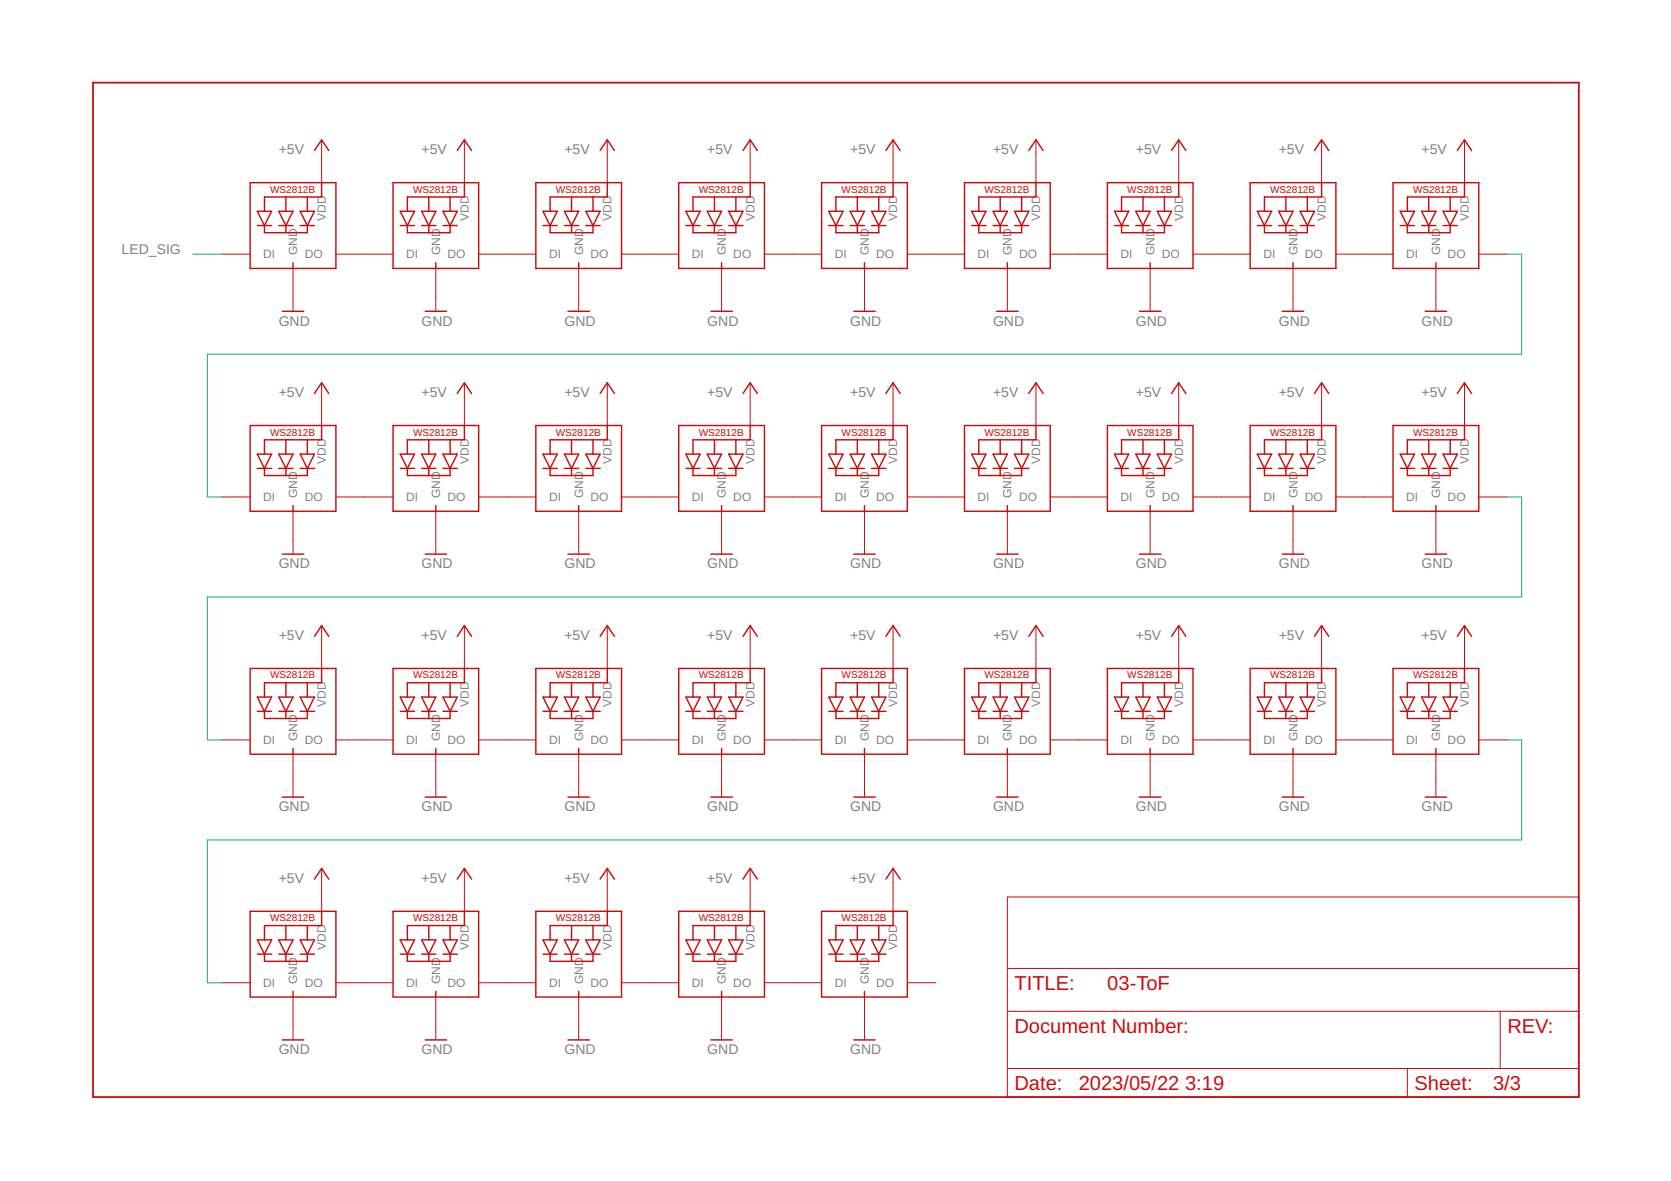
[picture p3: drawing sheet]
<svg xmlns="http://www.w3.org/2000/svg" width="297mm" height="210mm" viewBox="0 0 297 210" stroke-linecap="round" stroke-linejoin="round" font-family="sans-serif">
<path d="M16.5 14.7h264.1v180.3h-264.1z" fill="none" stroke="#c90d0c" stroke-width=".32"/>
<g fill="none" stroke="#c90d0c" stroke-width=".18">
<path d="M57.2 24.8v7.7M82.5 24.8v7.7M107.9 24.8v7.7M133.3 24.8v7.7M158.7 24.8v7.7M184.1 24.8v7.7M209.5 24.8v7.7M234.9 24.8v7.7M260.3 24.8v7.7M39.4 45.2h5.1M52.1 47.7v7.6M59.7 45.2h10.2"/>
<path d="M77.5 47.7v7.6M85.1 45.2h10.1M102.9 47.7v7.6M110.5 45.2h10.1M128.3 47.7v7.6M135.9 45.2h10.1M153.7 47.7v7.6M161.3 45.2h10.1M179.1 47.7v7.6M186.7 45.2h10.1M204.4 47.7v7.6M212.1 45.2h10.1"/>
<path d="M229.8 47.7v7.6M237.5 45.2h10.1M255.2 47.7v7.6M262.9 45.2h5M57.2 68v7.6M82.5 68v7.6M107.9 68v7.6M133.3 68v7.6M158.7 68v7.6M184.1 68v7.6M209.5 68v7.6M234.9 68v7.6"/>
<path d="M260.3 68v7.6M39.4 88.3h5.1M52.1 90.9v7.6M59.7 88.3h10.2M77.5 90.9v7.6M85.1 88.3h10.1M102.9 90.9v7.6M110.5 88.3h10.1M128.3 90.9v7.6M135.9 88.3h10.1M153.7 90.9v7.6M161.3 88.3h10.1"/>
<path d="M179.1 90.9v7.6M186.7 88.3h10.1M204.4 90.9v7.6M212.1 88.3h10.1M229.8 90.9v7.6M237.5 88.3h10.1M255.2 90.9v7.6M262.9 88.3h5M57.2 111.2v7.6M82.5 111.2v7.6M107.9 111.2v7.6M133.3 111.2v7.6"/>
<path d="M158.7 111.2v7.6M184.1 111.2v7.6M209.5 111.2v7.6M234.9 111.2v7.6M260.3 111.2v7.6M39.4 131.5h5.1M52.1 134v7.7M59.7 131.5h10.2M77.5 134v7.7M85.1 131.5h10.1M102.9 134v7.7M110.5 131.5h10.1"/>
<path d="M128.3 134v7.7M135.9 131.5h10.1M153.7 134v7.7M161.3 131.5h10.1M179.1 134v7.7M186.7 131.5h10.1M204.4 134v7.7M212.1 131.5h10.1M229.8 134v7.7M237.5 131.5h10.1M255.2 134v7.7M262.9 131.5h5"/>
<path d="M57.2 154.3v7.7M82.5 154.3v7.7M107.9 154.3v7.7M133.3 154.3v7.7M158.7 154.3v7.7M179.1 159.4h101.5v35.6h-101.5zM39.4 174.7h5.1M52.1 177.2v7.6M59.7 174.7h10.2M77.5 177.2v7.6M85.1 174.7h10.1M102.9 177.2v7.6"/>
<path d="M110.5 174.7h10.1M128.3 177.2v7.6M135.9 174.7h10.1M153.7 177.2v7.6M161.3 174.7h5.1M179.1 179.7h101.5M179.1 172.1h101.5M266.7 179.7v10.2M179.1 189.9h101.5M250.2 189.9v5.1"/>
</g>
<g fill="none" stroke="#c90d0c" stroke-width=".25">
<path d="M44.5 32.5h15.2v15.2h-15.2zM45.7 37.5h2.6l-1.3 2.6zM49.6 37.5h2.5l-1.3 2.6zM50.8 35v2.5M53.4 37.5h2.5l-1.3 2.6zM54.6 35v2.5M55.9 26.8l1.3-2 1.2 2M57.2 32.5v2.5h-10.2v2.5M69.9 32.5h15.2v15.2h-15.2zM71.1 37.5h2.6l-1.3 2.6zM75 37.5h2.5l-1.3 2.6zM76.2 35v2.5"/>
<path d="M78.7 37.5h2.6l-1.3 2.6zM80 35v2.5M81.3 26.8l1.2-2 1.3 2M82.5 32.5v2.5h-10.1v2.5M95.2 32.5h15.3v15.2h-15.3zM96.5 37.5h2.6l-1.3 2.6zM100.3 37.5h2.6l-1.3 2.6zM101.6 35v2.5M104.1 37.5h2.6l-1.3 2.6zM105.4 35v2.5M106.7 26.8l1.2-2 1.3 2M107.9 32.5v2.5h-10.1v2.5"/>
<path d="M120.6 32.5h15.3v15.2h-15.3zM121.9 37.5h2.6l-1.3 2.6zM125.7 37.5h2.6l-1.3 2.6zM127 35v2.5M129.5 37.5h2.6l-1.3 2.6zM130.8 35v2.5M132.1 26.8l1.2-2 1.3 2M133.3 32.5v2.5h-10.1v2.5M146 32.5h15.3v15.2h-15.3zM147.3 37.5h2.6l-1.3 2.6zM151.1 37.5h2.6l-1.3 2.6zM152.4 35v2.5"/>
<path d="M154.9 37.5h2.6l-1.3 2.6zM156.2 35v2.5M157.5 26.8l1.2-2 1.3 2M158.7 32.5v2.5h-10.1v2.5M171.4 32.5h15.3v15.2h-15.3zM172.7 37.5h2.6l-1.3 2.6zM176.5 37.5h2.6l-1.3 2.6zM177.8 35v2.5M180.3 37.5h2.6l-1.3 2.6zM181.6 35v2.5M182.9 26.8l1.2-2 1.3 2M184.1 32.5v2.5h-10.1v2.5"/>
<path d="M196.8 32.5h15.3v15.2h-15.3zM198.1 37.5h2.5l-1.2 2.6zM201.9 37.5h2.5l-1.2 2.6zM203.2 35v2.5M205.7 37.5h2.6l-1.3 2.6zM207 35v2.5M208.3 26.8l1.2-2 1.3 2M209.5 32.5v2.5h-10.1v2.5M222.2 32.5h15.3v15.2h-15.3zM223.5 37.5h2.5l-1.2 2.6zM227.3 37.5h2.5l-1.2 2.6zM228.6 35v2.5"/>
<path d="M231.1 37.5h2.6l-1.3 2.6zM232.4 35v2.5M233.7 26.8l1.2-2 1.3 2M234.9 32.5v2.5h-10.1v2.5M247.6 32.5h15.3v15.2h-15.3zM248.9 37.5h2.5l-1.2 2.6zM252.7 37.5h2.5l-1.2 2.6zM254 35v2.5M256.5 37.5h2.6l-1.3 2.6zM257.8 35v2.5M259.1 26.8l1.2-2 1.3 2M260.3 32.5v2.5h-10.1v2.5"/>
<path d="M45.7 40.1h2.6M47 40.1v1.3h7.6v-1.3M49.6 40.1h2.5M50.2 55.3h3.8M50.8 40.1v1.3M52.1 46.7v1M53.4 40.1h2.5M71.1 40.1h2.6M72.4 40.1v1.3h7.6v-1.3M75 40.1h2.5M75.6 55.3h3.8M76.2 40.1v1.3"/>
<path d="M77.5 46.7v1M78.7 40.1h2.6M96.5 40.1h2.6M97.8 40.1v1.3h7.6v-1.3M100.3 40.1h2.6M101 55.3h3.8M101.6 40.1v1.3M102.9 46.7v1M104.1 40.1h2.6M121.9 40.1h2.6M123.2 40.1v1.3h7.6v-1.3M125.7 40.1h2.6"/>
<path d="M126.4 55.3h3.8M127 40.1v1.3M128.3 46.7v1M129.5 40.1h2.6M147.3 40.1h2.6M148.6 40.1v1.3h7.6v-1.3M151.1 40.1h2.6M151.8 55.3h3.8M152.4 40.1v1.3M153.7 46.7v1M154.9 40.1h2.6M172.7 40.1h2.6"/>
<path d="M174 40.1v1.3h7.6v-1.3M176.5 40.1h2.6M177.2 55.3h3.8M177.8 40.1v1.3M179.1 46.7v1M180.3 40.1h2.6M198.1 40.1h2.5M199.4 40.1v1.3h7.6v-1.3M201.9 40.1h2.5M202.5 55.3h3.9M203.2 40.1v1.3M204.4 46.7v1"/>
<path d="M205.7 40.1h2.6M223.5 40.1h2.5M224.8 40.1v1.3h7.6v-1.3M227.3 40.1h2.5M227.9 55.3h3.9M228.6 40.1v1.3M229.8 46.7v1M231.1 40.1h2.6M248.9 40.1h2.5M250.2 40.1v1.3h7.6v-1.3M252.7 40.1h2.5M253.3 55.3h3.9"/>
<path d="M254 40.1v1.3M255.2 46.7v1M256.5 40.1h2.6M44.5 75.6h15.2v15.3h-15.2zM50.8 78.2v2.5M54.6 78.2v2.5M55.9 69.9l1.3-1.9 1.2 1.9M57.2 75.6v2.6h-10.2v2.5M69.9 75.6h15.2v15.3h-15.2zM76.2 78.2v2.5M80 78.2v2.5M81.3 69.9l1.2-1.9 1.3 1.9"/>
<path d="M82.5 75.6v2.6h-10.1v2.5M95.2 75.6h15.3v15.3h-15.3zM101.6 78.2v2.5M105.4 78.2v2.5M106.7 69.9l1.2-1.9 1.3 1.9M107.9 75.6v2.6h-10.1v2.5M120.6 75.6h15.3v15.3h-15.3zM127 78.2v2.5M130.8 78.2v2.5M132.1 69.9l1.2-1.9 1.3 1.9M133.3 75.6v2.6h-10.1v2.5M146 75.6h15.3v15.3h-15.3z"/>
<path d="M152.4 78.2v2.5M156.2 78.2v2.5M157.5 69.9l1.2-1.9 1.3 1.9M158.7 75.6v2.6h-10.1v2.5M171.4 75.6h15.3v15.3h-15.3zM177.8 78.2v2.5M181.6 78.2v2.5M182.9 69.9l1.2-1.9 1.3 1.9M184.1 75.6v2.6h-10.1v2.5M196.8 75.6h15.3v15.3h-15.3zM203.2 78.2v2.5M207 78.2v2.5"/>
<path d="M208.3 69.9l1.2-1.9 1.3 1.9M209.5 75.6v2.6h-10.1v2.5M222.2 75.6h15.3v15.3h-15.3zM228.6 78.2v2.5M232.4 78.2v2.5M233.7 69.9l1.2-1.9 1.3 1.9M234.9 75.6v2.6h-10.1v2.5M247.6 75.6h15.3v15.3h-15.3zM254 78.2v2.5M257.8 78.2v2.5M259.1 69.9l1.2-1.9 1.3 1.9M260.3 75.6v2.6h-10.1v2.5"/>
<path d="M45.7 80.7h2.6l-1.3 2.5zM45.7 83.2h2.6M47 83.2v1.3h7.6v-1.3M49.6 80.7h2.5l-1.3 2.5zM49.6 83.2h2.5M50.2 98.5h3.8M50.8 83.2v1.3M52.1 89.9v1M53.4 80.7h2.5l-1.3 2.5zM53.4 83.2h2.5M71.1 80.7h2.6l-1.3 2.5zM71.1 83.2h2.6"/>
<path d="M72.4 83.2v1.3h7.6v-1.3M75 80.7h2.5l-1.3 2.5zM75 83.2h2.5M75.6 98.5h3.8M76.2 83.2v1.3M77.5 89.9v1M78.7 80.7h2.6l-1.3 2.5zM78.7 83.2h2.6M96.5 80.7h2.6l-1.3 2.5zM96.5 83.2h2.6M97.8 83.2v1.3h7.6v-1.3M100.3 80.7h2.6l-1.3 2.5z"/>
<path d="M100.3 83.2h2.6M101 98.5h3.8M101.6 83.2v1.3M102.9 89.9v1M104.1 80.7h2.6l-1.3 2.5zM104.1 83.2h2.6M121.9 80.7h2.6l-1.3 2.5zM121.9 83.2h2.6M123.2 83.2v1.3h7.6v-1.3M125.7 80.7h2.6l-1.3 2.5zM125.7 83.2h2.6M126.4 98.5h3.8"/>
<path d="M127 83.2v1.3M128.3 89.9v1M129.5 80.7h2.6l-1.3 2.5zM129.5 83.2h2.6M147.3 80.7h2.6l-1.3 2.5zM147.3 83.2h2.6M148.6 83.2v1.3h7.6v-1.3M151.1 80.7h2.6l-1.3 2.5zM151.1 83.2h2.6M151.8 98.5h3.8M152.4 83.2v1.3M153.7 89.9v1"/>
<path d="M154.9 80.7h2.6l-1.3 2.5zM154.9 83.2h2.6M172.7 80.7h2.6l-1.3 2.5zM172.7 83.2h2.6M174 83.2v1.3h7.6v-1.3M176.5 80.7h2.6l-1.3 2.5zM176.5 83.2h2.6M177.2 98.5h3.8M177.8 83.2v1.3M179.1 89.9v1M180.3 80.7h2.6l-1.3 2.5zM180.3 83.2h2.6"/>
<path d="M198.1 80.7h2.5l-1.2 2.5zM198.1 83.2h2.5M199.4 83.2v1.3h7.6v-1.3M201.9 80.7h2.5l-1.2 2.5zM201.9 83.2h2.5M202.5 98.5h3.9M203.2 83.2v1.3M204.4 89.9v1M205.7 80.7h2.6l-1.3 2.5zM205.7 83.2h2.6M223.5 80.7h2.5l-1.2 2.5zM223.5 83.2h2.5"/>
<path d="M224.8 83.2v1.3h7.6v-1.3M227.3 80.7h2.5l-1.2 2.5zM227.3 83.2h2.5M227.9 98.5h3.9M228.6 83.2v1.3M229.8 89.9v1M231.1 80.7h2.6l-1.3 2.5zM231.1 83.2h2.6M248.9 80.7h2.5l-1.2 2.5zM248.9 83.2h2.5M250.2 83.2v1.3h7.6v-1.3M252.7 80.7h2.5l-1.2 2.5z"/>
<path d="M252.7 83.2h2.5M253.3 98.5h3.9M254 83.2v1.3M255.2 89.9v1M256.5 80.7h2.6l-1.3 2.5zM256.5 83.2h2.6M44.5 118.8h15.2v15.2h-15.2zM55.9 113.1l1.3-1.9 1.2 1.9M57.2 118.8v2.5h-10.2v2.6M69.9 118.8h15.2v15.2h-15.2zM81.3 113.1l1.2-1.9 1.3 1.9M82.5 118.8v2.5h-10.1v2.6"/>
<path d="M95.2 118.8h15.3v15.2h-15.3zM106.7 113.1l1.2-1.9 1.3 1.9M107.9 118.8v2.5h-10.1v2.6M120.6 118.8h15.3v15.2h-15.3zM132.1 113.1l1.2-1.9 1.3 1.9M133.3 118.8v2.5h-10.1v2.6M146 118.8h15.3v15.2h-15.3zM157.5 113.1l1.2-1.9 1.3 1.9M158.7 118.8v2.5h-10.1v2.6M171.4 118.8h15.3v15.2h-15.3zM182.9 113.1l1.2-1.9 1.3 1.9M184.1 118.8v2.5h-10.1v2.6"/>
<path d="M196.8 118.8h15.3v15.2h-15.3zM208.3 113.1l1.2-1.9 1.3 1.9M209.5 118.8v2.5h-10.1v2.6M222.2 118.8h15.3v15.2h-15.3zM233.7 113.1l1.2-1.9 1.3 1.9M234.9 118.8v2.5h-10.1v2.6M247.6 118.8h15.3v15.2h-15.3zM259.1 113.1l1.2-1.9 1.3 1.9M260.3 118.8v2.5h-10.1v2.6M45.7 123.9h2.6l-1.3 2.5zM45.7 126.4h2.6M47 126.4v1.3h7.6v-1.3"/>
<path d="M49.6 123.9h2.5l-1.3 2.5zM49.6 126.4h2.5M50.8 121.3v2.6M50.8 126.4v1.3M52.1 133v1M53.4 123.9h2.5l-1.3 2.5zM53.4 126.4h2.5M54.6 121.3v2.6M71.1 123.9h2.6l-1.3 2.5zM71.1 126.4h2.6M72.4 126.4v1.3h7.6v-1.3M75 123.9h2.5l-1.3 2.5z"/>
<path d="M75 126.4h2.5M76.2 121.3v2.6M76.2 126.4v1.3M77.5 133v1M78.7 123.9h2.6l-1.3 2.5zM78.7 126.4h2.6M80 121.3v2.6M96.5 123.9h2.6l-1.3 2.5zM96.5 126.4h2.6M97.8 126.4v1.3h7.6v-1.3M100.3 123.9h2.6l-1.3 2.5zM100.3 126.4h2.6"/>
<path d="M101.6 121.3v2.6M101.6 126.4v1.3M102.9 133v1M104.1 123.9h2.6l-1.3 2.5zM104.1 126.4h2.6M105.4 121.3v2.6M121.9 123.9h2.6l-1.3 2.5zM121.9 126.4h2.6M123.2 126.4v1.3h7.6v-1.3M125.7 123.9h2.6l-1.3 2.5zM125.7 126.4h2.6M127 121.3v2.6"/>
<path d="M127 126.4v1.3M128.3 133v1M129.5 123.9h2.6l-1.3 2.5zM129.5 126.4h2.6M130.8 121.3v2.6M147.3 123.9h2.6l-1.3 2.5zM147.3 126.4h2.6M148.6 126.4v1.3h7.6v-1.3M151.1 123.9h2.6l-1.3 2.5zM151.1 126.4h2.6M152.4 121.3v2.6M152.4 126.4v1.3"/>
<path d="M153.7 133v1M154.9 123.9h2.6l-1.3 2.5zM154.9 126.4h2.6M156.2 121.3v2.6M172.7 123.9h2.6l-1.3 2.5zM172.7 126.4h2.6M174 126.4v1.3h7.6v-1.3M176.5 123.9h2.6l-1.3 2.5zM176.5 126.4h2.6M177.8 121.3v2.6M177.8 126.4v1.3M179.1 133v1"/>
<path d="M180.3 123.9h2.6l-1.3 2.5zM180.3 126.4h2.6M181.6 121.3v2.6M198.1 123.9h2.5l-1.2 2.5zM198.1 126.4h2.5M199.4 126.4v1.3h7.6v-1.3M201.9 123.9h2.5l-1.2 2.5zM201.9 126.4h2.5M203.2 121.3v2.6M203.2 126.4v1.3M204.4 133v1M205.7 123.9h2.6l-1.3 2.5z"/>
<path d="M205.7 126.4h2.6M207 121.3v2.6M223.5 123.9h2.5l-1.2 2.5zM223.5 126.4h2.5M224.8 126.4v1.3h7.6v-1.3M227.3 123.9h2.5l-1.2 2.5zM227.3 126.4h2.5M228.6 121.3v2.6M228.6 126.4v1.3M229.8 133v1M231.1 123.9h2.6l-1.3 2.5zM231.1 126.4h2.6"/>
<path d="M232.4 121.3v2.6M248.9 123.9h2.5l-1.2 2.5zM248.9 126.4h2.5M250.2 126.4v1.3h7.6v-1.3M252.7 123.9h2.5l-1.2 2.5zM252.7 126.4h2.5M254 121.3v2.6M254 126.4v1.3M255.2 133v1M256.5 123.9h2.6l-1.3 2.5zM256.5 126.4h2.6M257.8 121.3v2.6"/>
<path d="M50.2 141.7h3.8M55.9 156.3l1.3-2 1.2 2M75.6 141.7h3.8M81.3 156.3l1.2-2 1.3 2M101 141.7h3.8M106.7 156.3l1.2-2 1.3 2M126.4 141.7h3.8M132.1 156.3l1.2-2 1.3 2M151.8 141.7h3.8M157.5 156.3l1.2-2 1.3 2M177.2 141.7h3.8M202.5 141.7h3.9"/>
<path d="M227.9 141.7h3.9M253.3 141.7h3.9M44.5 162h15.2v15.2h-15.2zM45.7 167h2.6l-1.3 2.6zM45.7 169.6h2.6M47 169.6v1.3h7.6v-1.3M49.6 167h2.5l-1.3 2.6zM49.6 169.6h2.5M50.8 164.5v2.5M50.8 169.6v1.3M52.1 176.2v1M53.4 167h2.5l-1.3 2.6z"/>
<path d="M53.4 169.6h2.5M54.6 164.5v2.5M57.2 162v2.5h-10.2v2.5M69.9 162h15.2v15.2h-15.2zM71.1 167h2.6l-1.3 2.6zM71.1 169.6h2.6M72.4 169.6v1.3h7.6v-1.3M75 167h2.5l-1.3 2.6zM75 169.6h2.5M76.2 164.5v2.5M76.2 169.6v1.3M77.5 176.2v1"/>
<path d="M78.7 167h2.6l-1.3 2.6zM78.7 169.6h2.6M80 164.5v2.5M82.5 162v2.5h-10.1v2.5M95.2 162h15.3v15.2h-15.3zM96.5 167h2.6l-1.3 2.6zM96.5 169.6h2.6M97.8 169.6v1.3h7.6v-1.3M100.3 167h2.6l-1.3 2.6zM100.3 169.6h2.6M101.6 164.5v2.5M101.6 169.6v1.3"/>
<path d="M102.9 176.2v1M104.1 167h2.6l-1.3 2.6zM104.1 169.6h2.6M105.4 164.5v2.5M107.9 162v2.5h-10.1v2.5M120.6 162h15.3v15.2h-15.3zM121.9 167h2.6l-1.3 2.6zM121.9 169.6h2.6M123.2 169.6v1.3h7.6v-1.3M125.7 167h2.6l-1.3 2.6zM125.7 169.6h2.6M127 164.5v2.5"/>
<path d="M127 169.6v1.3M128.3 176.2v1M129.5 167h2.6l-1.3 2.6zM129.5 169.6h2.6M130.8 164.5v2.5M133.3 162v2.5h-10.1v2.5M146 162h15.3v15.2h-15.3zM147.3 167h2.6l-1.3 2.6zM147.3 169.6h2.6M148.6 169.6v1.3h7.6v-1.3M151.1 167h2.6l-1.3 2.6zM151.1 169.6h2.6"/>
<path d="M152.4 164.5v2.5M152.4 169.6v1.3M153.7 176.2v1M154.9 167h2.6l-1.3 2.6zM154.9 169.6h2.6M156.2 164.5v2.5M158.7 162v2.5h-10.1v2.5M50.2 184.8h3.8M75.6 184.8h3.8M101 184.8h3.8M126.4 184.8h3.8M151.8 184.8h3.8"/>
</g>
<path d="M34.3 45.2h5.1M267.9 45.2h2.6v17.7h-233.6v25.4h2.5M267.9 88.3h2.6v17.8h-233.6v25.4h2.5M267.9 131.5h2.6v17.8h-233.6v25.4h2.5" fill="none" stroke="#0dab76" stroke-width=".18"/>
<g font-size="3.6" fill="#c90d0c">
<text x="180.3" y="175.9">TITLE:</text>
<text x="196.8" y="175.9">03-ToF</text>
<text x="180.3" y="183.6">Document Number:</text>
<text x="267.9" y="183.6">REV:</text>
<text x="180.3" y="193.7">Date:</text>
<text x="191.8" y="193.7">2023/05/22</text>
<text x="210.7" y="193.7">3:19</text>
<text x="251.4" y="193.7">Sheet:</text>
<text x="265.4" y="193.7">3/3</text>
</g>
<g font-size="2.5" fill="#808080">
<text x="49.5" y="27.4">+5V</text>
<text x="74.9" y="27.4">+5V</text>
<text x="100.3" y="27.4">+5V</text>
<text x="125.7" y="27.4">+5V</text>
<text x="151.1" y="27.4">+5V</text>
<text x="176.5" y="27.4">+5V</text>
<text x="201.9" y="27.4">+5V</text>
<text x="227.3" y="27.4">+5V</text>
<text x="252.7" y="27.4">+5V</text>
<text x="21.6" y="45.2">LED_SIG</text>
<text x="49.5" y="57.9">GND</text>
<text x="74.9" y="57.9">GND</text>
<text x="100.3" y="57.9">GND</text>
<text x="125.7" y="57.9">GND</text>
<text x="151.1" y="57.9">GND</text>
<text x="176.5" y="57.9">GND</text>
<text x="201.9" y="57.9">GND</text>
<text x="227.3" y="57.9">GND</text>
<text x="252.7" y="57.9">GND</text>
<text x="49.5" y="70.6">+5V</text>
<text x="74.9" y="70.6">+5V</text>
<text x="100.3" y="70.6">+5V</text>
<text x="125.7" y="70.6">+5V</text>
<text x="151.1" y="70.6">+5V</text>
<text x="176.5" y="70.6">+5V</text>
<text x="201.9" y="70.6">+5V</text>
<text x="227.3" y="70.6">+5V</text>
<text x="252.7" y="70.6">+5V</text>
<text x="49.5" y="101">GND</text>
<text x="74.9" y="101">GND</text>
<text x="100.3" y="101">GND</text>
<text x="125.7" y="101">GND</text>
<text x="151.1" y="101">GND</text>
<text x="176.5" y="101">GND</text>
<text x="201.9" y="101">GND</text>
<text x="227.3" y="101">GND</text>
<text x="252.7" y="101">GND</text>
<text x="49.5" y="113.7">+5V</text>
<text x="74.9" y="113.7">+5V</text>
<text x="100.3" y="113.7">+5V</text>
<text x="125.7" y="113.7">+5V</text>
<text x="151.1" y="113.7">+5V</text>
<text x="176.5" y="113.7">+5V</text>
<text x="201.9" y="113.7">+5V</text>
<text x="227.3" y="113.7">+5V</text>
<text x="252.7" y="113.7">+5V</text>
<text x="49.5" y="144.2">GND</text>
<text x="74.9" y="144.2">GND</text>
<text x="100.3" y="144.2">GND</text>
<text x="125.7" y="144.2">GND</text>
<text x="151.1" y="144.2">GND</text>
<text x="176.5" y="144.2">GND</text>
<text x="201.9" y="144.2">GND</text>
<text x="227.3" y="144.2">GND</text>
<text x="252.7" y="144.2">GND</text>
<text x="49.5" y="156.9">+5V</text>
<text x="74.9" y="156.9">+5V</text>
<text x="100.3" y="156.9">+5V</text>
<text x="125.7" y="156.9">+5V</text>
<text x="151.1" y="156.9">+5V</text>
<text x="49.5" y="187.4">GND</text>
<text x="74.9" y="187.4">GND</text>
<text x="100.3" y="187.4">GND</text>
<text x="125.7" y="187.4">GND</text>
<text x="151.1" y="187.4">GND</text>
</g>
<g font-size="2.1" fill="#808080">
<text x="57.9" y="39.3" transform="rotate(-90 57.9 39.3)">VDD</text>
<text x="83.3" y="39.3" transform="rotate(-90 83.3 39.3)">VDD</text>
<text x="108.7" y="39.3" transform="rotate(-90 108.7 39.3)">VDD</text>
<text x="134.1" y="39.3" transform="rotate(-90 134.1 39.3)">VDD</text>
<text x="159.5" y="39.3" transform="rotate(-90 159.5 39.3)">VDD</text>
<text x="184.9" y="39.3" transform="rotate(-90 184.9 39.3)">VDD</text>
<text x="210.3" y="39.3" transform="rotate(-90 210.3 39.3)">VDD</text>
<text x="235.7" y="39.3" transform="rotate(-90 235.7 39.3)">VDD</text>
<text x="261.1" y="39.3" transform="rotate(-90 261.1 39.3)">VDD</text>
<text x="46.8" y="45.9">DI</text>
<text x="52.8" y="45.4" transform="rotate(-90 52.8 45.4)">GND</text>
<text x="54.2" y="45.9">DO</text>
<text x="72.2" y="45.9">DI</text>
<text x="78.2" y="45.4" transform="rotate(-90 78.2 45.4)">GND</text>
<text x="79.6" y="45.9">DO</text>
<text x="97.6" y="45.9">DI</text>
<text x="103.6" y="45.4" transform="rotate(-90 103.6 45.4)">GND</text>
<text x="105" y="45.9">DO</text>
<text x="123" y="45.9">DI</text>
<text x="129" y="45.4" transform="rotate(-90 129 45.4)">GND</text>
<text x="130.4" y="45.9">DO</text>
<text x="148.4" y="45.9">DI</text>
<text x="154.4" y="45.4" transform="rotate(-90 154.4 45.4)">GND</text>
<text x="155.8" y="45.9">DO</text>
<text x="173.8" y="45.9">DI</text>
<text x="179.8" y="45.4" transform="rotate(-90 179.8 45.4)">GND</text>
<text x="181.1" y="45.9">DO</text>
<text x="199.2" y="45.9">DI</text>
<text x="205.2" y="45.4" transform="rotate(-90 205.2 45.4)">GND</text>
<text x="206.5" y="45.9">DO</text>
<text x="224.6" y="45.9">DI</text>
<text x="230.6" y="45.4" transform="rotate(-90 230.6 45.4)">GND</text>
<text x="231.9" y="45.9">DO</text>
<text x="250" y="45.9">DI</text>
<text x="256" y="45.4" transform="rotate(-90 256 45.4)">GND</text>
<text x="257.3" y="45.9">DO</text>
<text x="57.9" y="82.5" transform="rotate(-90 57.9 82.5)">VDD</text>
<text x="83.3" y="82.5" transform="rotate(-90 83.3 82.5)">VDD</text>
<text x="108.7" y="82.5" transform="rotate(-90 108.7 82.5)">VDD</text>
<text x="134.1" y="82.5" transform="rotate(-90 134.1 82.5)">VDD</text>
<text x="159.5" y="82.5" transform="rotate(-90 159.5 82.5)">VDD</text>
<text x="184.9" y="82.5" transform="rotate(-90 184.9 82.5)">VDD</text>
<text x="210.3" y="82.5" transform="rotate(-90 210.3 82.5)">VDD</text>
<text x="235.7" y="82.5" transform="rotate(-90 235.7 82.5)">VDD</text>
<text x="261.1" y="82.5" transform="rotate(-90 261.1 82.5)">VDD</text>
<text x="46.8" y="89.1">DI</text>
<text x="52.8" y="88.5" transform="rotate(-90 52.8 88.5)">GND</text>
<text x="54.2" y="89.1">DO</text>
<text x="72.2" y="89.1">DI</text>
<text x="78.2" y="88.5" transform="rotate(-90 78.2 88.5)">GND</text>
<text x="79.6" y="89.1">DO</text>
<text x="97.6" y="89.1">DI</text>
<text x="103.6" y="88.5" transform="rotate(-90 103.6 88.5)">GND</text>
<text x="105" y="89.1">DO</text>
<text x="123" y="89.1">DI</text>
<text x="129" y="88.5" transform="rotate(-90 129 88.5)">GND</text>
<text x="130.4" y="89.1">DO</text>
<text x="148.4" y="89.1">DI</text>
<text x="154.4" y="88.5" transform="rotate(-90 154.4 88.5)">GND</text>
<text x="155.8" y="89.1">DO</text>
<text x="173.8" y="89.1">DI</text>
<text x="179.8" y="88.5" transform="rotate(-90 179.8 88.5)">GND</text>
<text x="181.1" y="89.1">DO</text>
<text x="199.2" y="89.1">DI</text>
<text x="205.2" y="88.5" transform="rotate(-90 205.2 88.5)">GND</text>
<text x="206.5" y="89.1">DO</text>
<text x="224.6" y="89.1">DI</text>
<text x="230.6" y="88.5" transform="rotate(-90 230.6 88.5)">GND</text>
<text x="231.9" y="89.1">DO</text>
<text x="250" y="89.1">DI</text>
<text x="256" y="88.5" transform="rotate(-90 256 88.5)">GND</text>
<text x="257.3" y="89.1">DO</text>
<text x="57.9" y="125.7" transform="rotate(-90 57.9 125.7)">VDD</text>
<text x="83.3" y="125.7" transform="rotate(-90 83.3 125.7)">VDD</text>
<text x="108.7" y="125.7" transform="rotate(-90 108.7 125.7)">VDD</text>
<text x="134.1" y="125.7" transform="rotate(-90 134.1 125.7)">VDD</text>
<text x="159.5" y="125.7" transform="rotate(-90 159.5 125.7)">VDD</text>
<text x="184.9" y="125.7" transform="rotate(-90 184.9 125.7)">VDD</text>
<text x="210.3" y="125.7" transform="rotate(-90 210.3 125.7)">VDD</text>
<text x="235.7" y="125.7" transform="rotate(-90 235.7 125.7)">VDD</text>
<text x="261.1" y="125.7" transform="rotate(-90 261.1 125.7)">VDD</text>
<text x="52.8" y="131.7" transform="rotate(-90 52.8 131.7)">GND</text>
<text x="78.2" y="131.7" transform="rotate(-90 78.2 131.7)">GND</text>
<text x="103.6" y="131.7" transform="rotate(-90 103.6 131.7)">GND</text>
<text x="129" y="131.7" transform="rotate(-90 129 131.7)">GND</text>
<text x="154.4" y="131.7" transform="rotate(-90 154.4 131.7)">GND</text>
<text x="179.8" y="131.7" transform="rotate(-90 179.8 131.7)">GND</text>
<text x="205.2" y="131.7" transform="rotate(-90 205.2 131.7)">GND</text>
<text x="230.6" y="131.7" transform="rotate(-90 230.6 131.7)">GND</text>
<text x="256" y="131.7" transform="rotate(-90 256 131.7)">GND</text>
<text x="46.8" y="132.3">DI</text>
<text x="54.2" y="132.3">DO</text>
<text x="72.2" y="132.3">DI</text>
<text x="79.6" y="132.3">DO</text>
<text x="97.6" y="132.3">DI</text>
<text x="105" y="132.3">DO</text>
<text x="123" y="132.3">DI</text>
<text x="130.4" y="132.3">DO</text>
<text x="148.4" y="132.3">DI</text>
<text x="155.8" y="132.3">DO</text>
<text x="173.8" y="132.3">DI</text>
<text x="181.1" y="132.3">DO</text>
<text x="199.2" y="132.3">DI</text>
<text x="206.5" y="132.3">DO</text>
<text x="224.6" y="132.3">DI</text>
<text x="231.9" y="132.3">DO</text>
<text x="250" y="132.3">DI</text>
<text x="257.3" y="132.3">DO</text>
<text x="57.9" y="168.8" transform="rotate(-90 57.9 168.8)">VDD</text>
<text x="83.3" y="168.8" transform="rotate(-90 83.3 168.8)">VDD</text>
<text x="108.7" y="168.8" transform="rotate(-90 108.7 168.8)">VDD</text>
<text x="134.1" y="168.8" transform="rotate(-90 134.1 168.8)">VDD</text>
<text x="159.5" y="168.8" transform="rotate(-90 159.5 168.8)">VDD</text>
<text x="46.8" y="175.4">DI</text>
<text x="52.8" y="174.9" transform="rotate(-90 52.8 174.9)">GND</text>
<text x="54.2" y="175.4">DO</text>
<text x="72.2" y="175.4">DI</text>
<text x="78.2" y="174.9" transform="rotate(-90 78.2 174.9)">GND</text>
<text x="79.6" y="175.4">DO</text>
<text x="97.6" y="175.4">DI</text>
<text x="103.6" y="174.9" transform="rotate(-90 103.6 174.9)">GND</text>
<text x="105" y="175.4">DO</text>
<text x="123" y="175.4">DI</text>
<text x="129" y="174.9" transform="rotate(-90 129 174.9)">GND</text>
<text x="130.4" y="175.4">DO</text>
<text x="148.4" y="175.4">DI</text>
<text x="154.4" y="174.9" transform="rotate(-90 154.4 174.9)">GND</text>
<text x="155.8" y="175.4">DO</text>
</g>
<g font-size="1.8" fill="#c90d0c">
<text x="48" y="34.2">WS2812B</text>
<text x="73.4" y="34.2">WS2812B</text>
<text x="98.8" y="34.2">WS2812B</text>
<text x="124.2" y="34.2">WS2812B</text>
<text x="149.6" y="34.2">WS2812B</text>
<text x="175" y="34.2">WS2812B</text>
<text x="200.4" y="34.2">WS2812B</text>
<text x="225.8" y="34.2">WS2812B</text>
<text x="251.2" y="34.2">WS2812B</text>
<text x="48" y="77.4">WS2812B</text>
<text x="73.4" y="77.4">WS2812B</text>
<text x="98.8" y="77.4">WS2812B</text>
<text x="124.2" y="77.4">WS2812B</text>
<text x="149.6" y="77.4">WS2812B</text>
<text x="175" y="77.4">WS2812B</text>
<text x="200.4" y="77.4">WS2812B</text>
<text x="225.8" y="77.4">WS2812B</text>
<text x="251.2" y="77.4">WS2812B</text>
<text x="48" y="120.6">WS2812B</text>
<text x="73.4" y="120.6">WS2812B</text>
<text x="98.8" y="120.6">WS2812B</text>
<text x="124.2" y="120.6">WS2812B</text>
<text x="149.6" y="120.6">WS2812B</text>
<text x="175" y="120.6">WS2812B</text>
<text x="200.4" y="120.6">WS2812B</text>
<text x="225.8" y="120.6">WS2812B</text>
<text x="251.2" y="120.6">WS2812B</text>
<text x="48" y="163.8">WS2812B</text>
<text x="73.4" y="163.8">WS2812B</text>
<text x="98.8" y="163.8">WS2812B</text>
<text x="124.2" y="163.8">WS2812B</text>
<text x="149.6" y="163.8">WS2812B</text>
</g>
</svg>
